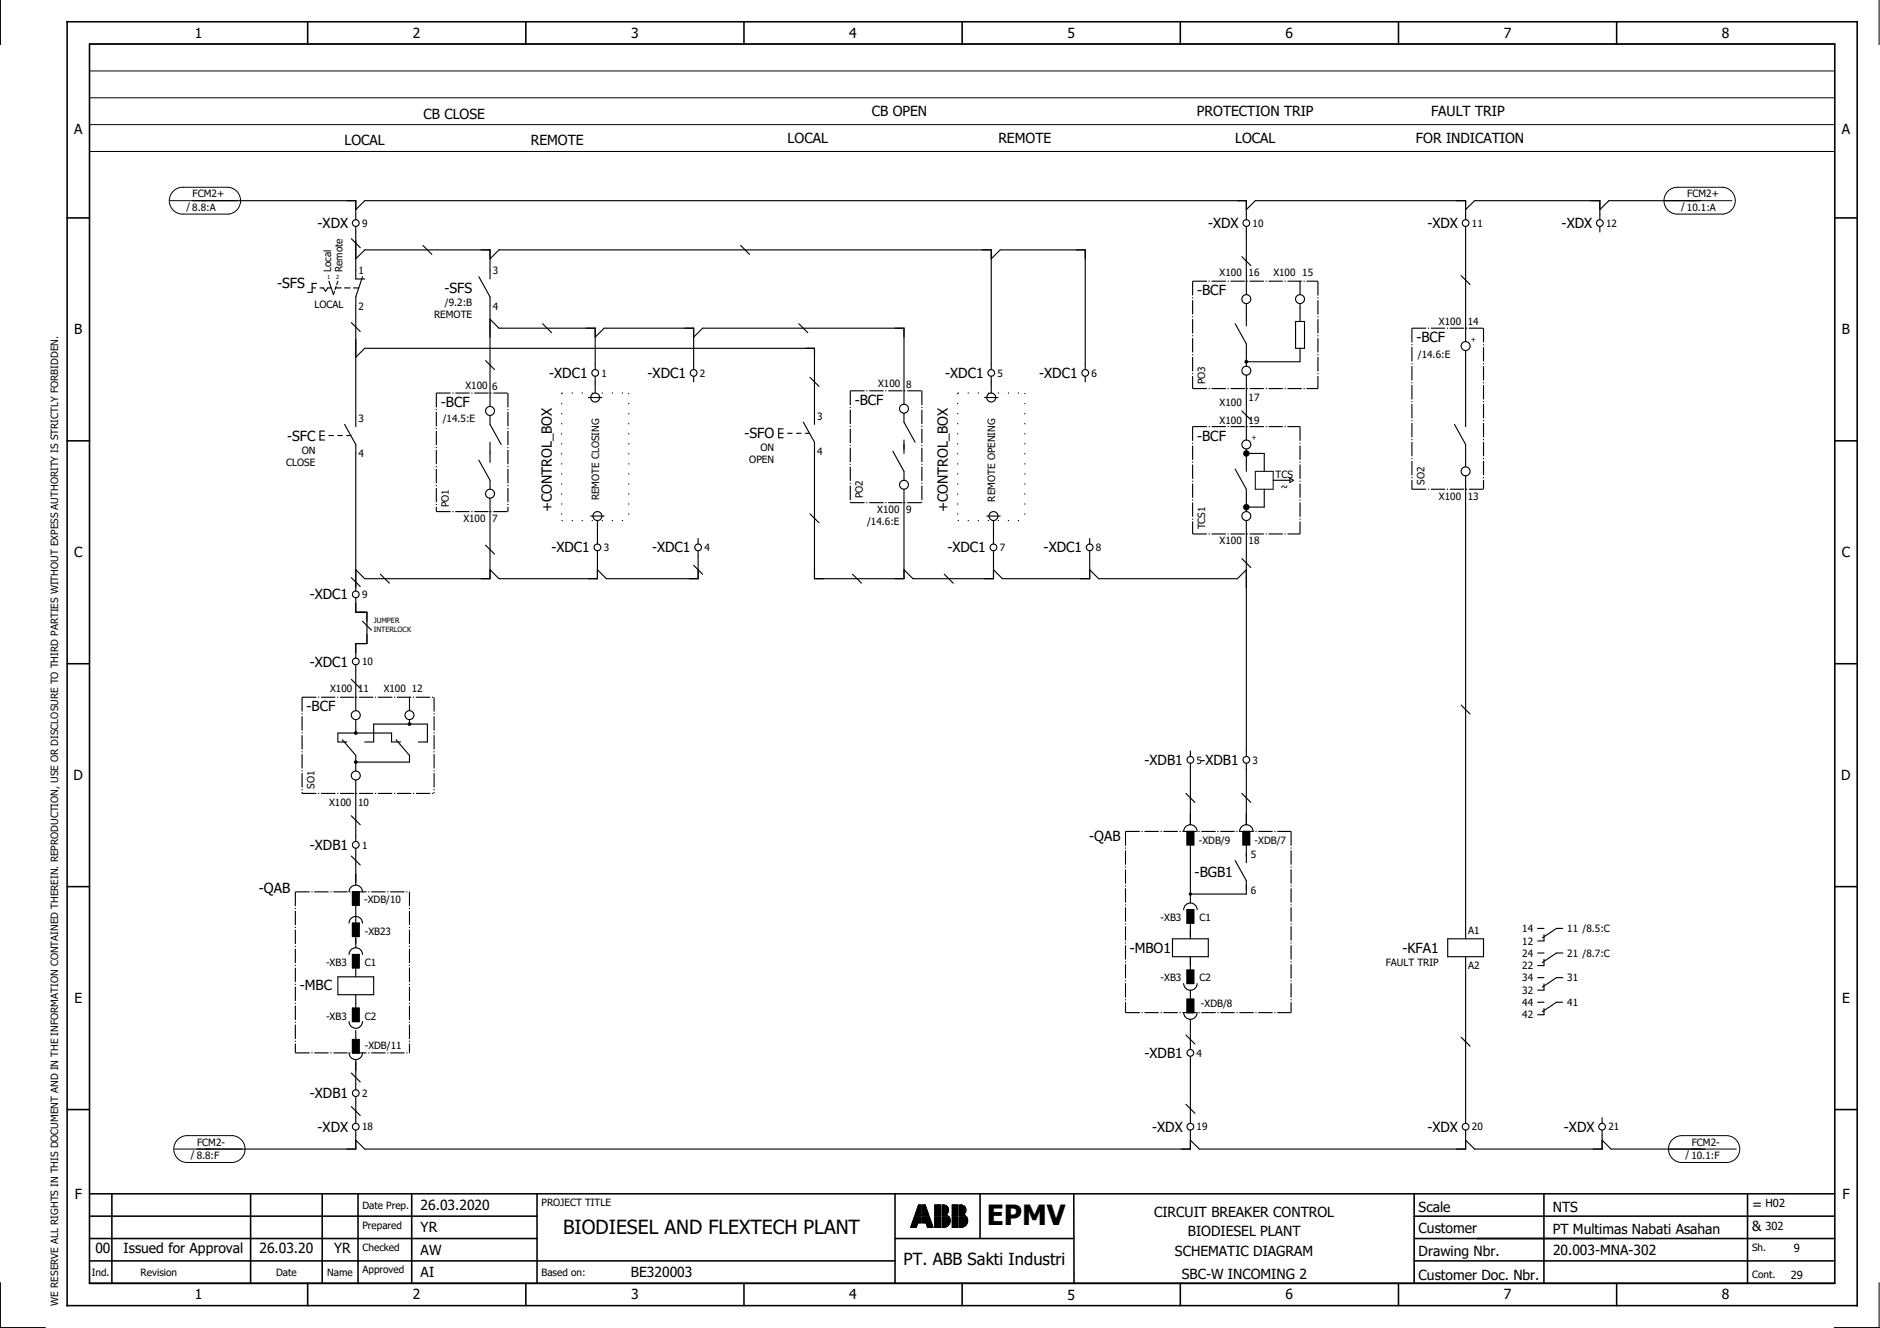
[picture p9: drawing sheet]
<svg xmlns="http://www.w3.org/2000/svg" width="297mm" height="210mm" viewBox="0 0 297 210" stroke-linecap="round" stroke-linejoin="round" font-family="sans-serif">
<g fill="none" stroke="#000" stroke-width=".25">
<path d="M10.6 3.4h282.8v203h-282.8zM14.1 7h275.8v195.8h-275.8zM48.6 3.4v3.6M83.1 3.4v3.6M117.6 3.4v3.6M152 3.4v3.6M186.5 3.4v3.6M221 3.4v3.6M255.4 3.4v3.6M10.6 34.4h3.5M289.9 34.4h3.5M10.6 69.7h3.5"/>
<path d="M289.9 69.7h3.5M10.6 104.9h3.5M289.9 104.9h3.5M10.6 140.1h3.5M289.9 140.1h3.5M10.6 175.4h3.5M289.9 175.4h3.5M14.1 195.8h70.7M14.1 188.7h275.8M14.1 192.2h70.7M14.1 199.3h127.3M17.7 188.7v14.1"/>
<path d="M39.6 188.7v14.1M50.9 188.7v14.1M56.6 188.7v14.1M65.1 188.7v14.1M84.8 188.7v14.1M141.4 195.8h28.3M141.4 188.7v14.2M154.8 188.7v7.1M169.7 188.7v14.2M223.4 195.8h66.5M223.4 188.7v14.1M223.4 192.2h66.5"/>
<path d="M223.4 199.3h66.5M243.9 188.7v14.1M276.1 188.7v14.2M14.1 202.9h275.8M48.6 202.8v3.6M83.1 202.8v3.6M117.6 202.8v3.6M152 202.8v3.6M186.5 202.8v3.6M221 202.8v3.6M255.4 202.8v3.6"/>
</g>
<g fill="none" stroke="#000" stroke-width=".16">
<path d="M.1 0v7M296.9 0v7M14.1 11.2h275.8M14.1 15.5h275.8M14.1 19.7h275.8M14.1 7h275.8M14.1 23.9h275.8M26.9 31.7h10.6M27.5 30.1l.9-.5h.6h7.1a2.13 2.13 0 0 1 1.9 2.1 2.13 2.13 0 0 1-1.9 2.1h-7.1a2.12 2.12 0 0 1-2.1-1.3 2.12 2.12 0 0 1 .6-2.4zM263 31.7h10.6M263.6 30.1l1-.5h.6h7a2.13 2.13 0 0 1 2 2.1 2.13 2.13 0 0 1-2 2.1h-7a2.12 2.12 0 0 1-2.1-1.3 2.12 2.12 0 0 1 .5-2.4zM198.3 74.5h2.9v2.8h-2.9z"/>
<path d="M27.6 181.6h10.6M28.2 180l.9-.5h.6h7.1a2.13 2.13 0 0 1 1.9 2.1 2.13 2.13 0 0 1-1.9 2.1h-7.1a2.12 2.12 0 0 1-2.1-1.3 2.12 2.12 0 0 1 .6-2.4zM143.9 193.9v.1M144 193.7v.3M144 193.6v.4M144.1 193.4v.6M144.1 193.3v.7M144.2 193.1v.9M144.3 193v1M144.3 192.8v1.2M144.4 192.6v1.4M144.4 192.5v1.5"/>
<path d="M144.5 192.3h1.1v1h-.6l-.2 .7h-.9zM144.5 192.3v1.7M144.6 192v.1M144.6 192.3v1.7M144.6 191.8v.3M144.7 191.7v.4M144.7 192.3v1.7M144.8 191.5v.6M144.8 192.3v1.7M144.8 191.4v.7M144.8 192.3v1.6M144.9 191.2v.9"/>
<path d="M144.9 192.3v1.4M144.9 191.1v1M144.9 192.3v1.3M145 190.9v1.2M145 192.3v1.1M145 190.7v1.4M145 192.3v1M145.1 190.6v1.5M145.1 192.3v1M145.1 190.5h.5v1.6h-1.1zM145.1 190.5v1.6M145.2 190.5v1.6"/>
<path d="M145.2 192.3v1M145.3 190.5v1.6M145.3 192.3v1M145.4 190.5v1.6M145.4 192.3v1M145.5 190.5v1.6M145.5 192.3v1M145.8 190.5h.4l.6 1.6h-1zM145.8 192.3h1l.6 1.7h-.9l-.2-.7h-.5zM145.8 190.5v1.6M145.8 192.3v1M145.9 190.5v1.6"/>
<path d="M145.9 192.3v1M146 190.5v1.6M146 192.3v1M146.1 190.5v1.6M146.1 192.3v1M146.2 190.5v1.6M146.2 192.3v1M146.2 190.6v1.5M146.3 190.8v1.3M146.3 192.3v1M146.4 190.9v1.2M146.4 192.3v1.2"/>
<path d="M146.4 191.1v1M146.4 192.3v1.3M146.5 191.2v.9M146.5 192.3v1.5M146.5 191.4v.7M146.5 192.3v1.6M146.6 191.6v.5M146.6 192.3v1.7M146.6 191.7v.4M146.7 191.9v.2M146.7 192.3v1.7M146.7 192v.1"/>
<path d="M146.8 192.3v1.7M146.8 192.4v1.6M146.9 192.5v1.5M147 192.7v1.3M147 192.8v1.2M147.1 193v1M147.1 193.1v.9M147.2 193.3v.7M147.2 193.5v.5M147.3 193.6v.4M147.3 193.8v.2M147.4 193.9v.1"/>
<path d="M147.7 190.5h.9v1.6h-.9zM147.7 192.3h.9v1.7h-.9zM147.7 190.5v1.6M147.7 192.3v1.7M147.8 190.5v1.6M147.8 192.3v1.7M147.9 190.5v1.6M147.9 192.3v1.7M148 190.5v1.6M148 192.3v1.7M148.1 190.5v1.6M148.1 192.3v1.7"/>
<path d="M148.2 190.5v1.6M148.2 192.3v1.7M148.3 190.5v1.6M148.3 192.3v1.7M148.4 190.5v1.6M148.4 192.3v1.7M148.5 190.5v1.6M148.5 192.3v1.7M148.6 190.5v1.6M148.6 192.3v1.7M148.8 190.5a.82 .82 0 0 1 1 .4 .82 .82 0 0 1-.3 1l.3 .2h-1zM148.9 190.5v1.6"/>
<path d="M148.9 192.3v1.7M149 190.5v1.6M149 192.3v1.7M149.1 190.5v1.6M149.1 192.3v1.7M149.2 190.5v1.6M149.2 192.3v1.7M149.3 190.5v1.6M149.3 192.3v1.7M149.4 190.5v1.6M149.4 192.3v1.6M149.5 190.6v1.5"/>
<path d="M149.5 192.3v1.6M149.6 190.6v1.3M149.6 192v.1M149.6 192.3v1.6M149.6 190.7v1.2M149.7 190.7v1.1M149.7 192v.1M149.7 192.3v1.5M149.7 190.8v.9M149.7 192.1h.1M149.8 190.9v.7M149.8 192.3v1.4"/>
<path d="M149.8 191v.5M149.9 192.3v1.3M150 192.3a1.06 1.06 0 0 1-.9 1.7M150 192.3h-1.2v1.7h.3M150 192.4v1.1M150.1 192.5v.9M150.1 192.7v.5M150.4 190.5h1v1.6h-1zM150.4 192.3h1v1.7h-1zM150.5 190.5v1.6M150.5 192.3v1.7M150.6 190.5v1.6"/>
<path d="M150.6 192.3v1.7M150.7 190.5v1.6M150.7 192.3v1.7M150.8 190.5v1.6M150.8 192.3v1.7M150.9 190.5v1.6M150.9 192.3v1.7M151 190.5v1.6M151 192.3v1.7M151.1 190.5v1.6M151.1 192.3v1.7M151.2 190.5v1.6"/>
<path d="M151.2 192.3v1.7M151.3 190.5v1.6M151.3 192.3v1.7M151.6 190.5a.82 .82 0 0 1 1 .4 .82 .82 0 0 1-.4 1l.3 .2h-.9zM151.7 190.5v1.6M151.7 192.3v1.7M151.8 190.5v1.6M151.8 192.3v1.7M151.9 190.5v1.6M151.9 192.3v1.7M152 190.5v1.6M152 192.3v1.7"/>
<path d="M152.1 190.5v1.6M152.1 192.3v1.7M152.2 190.5v1.6M152.2 192.3v1.6M152.3 190.6v1.5M152.3 192.3v1.6M152.3 190.6v1.3M152.3 192v.1M152.4 190.7v1.1M152.4 192v.1M152.4 192.3v1.6M152.4 192.3v1.5"/>
<path d="M152.5 190.8v.9M152.5 192.1h.1M152.5 192.3v1.5M152.5 190.9v.7M152.5 192.3v1.4M152.6 191v.5M152.6 192.3v1.4M152.7 192.3v1.3M152.7 192.3a1.06 1.06 0 0 1-.9 1.7M152.7 192.3h-1.1v1.7h.2M152.8 192.4v1.1M152.8 192.5v.9"/>
<path d="M152.9 192.7v.5M263.7 181.6h10.6M264.3 180l1-.5h.6h7a2.13 2.13 0 0 1 2 2.1 2.13 2.13 0 0 1-2 2.1h-7a2.12 2.12 0 0 1-2.1-1.3 2.12 2.12 0 0 1 .5-2.4zM.1 202.8v7h7M296.9 202.8v7h-7.1"/>
</g>
<g fill="none" stroke="#000" stroke-width=".18">
<path d="M30.4 31.7h25.8v3M55.5 37.7l1.4 1.4M56.2 35.8v8.3h1.4M56.2 33.1l1.4-1.4h139.3v3M66.8 38.8l1.4 1.4M117 38.8l1.4 1.4M196.9 33.1l1.4-1.4h33.3v3M196.9 35.8v10.8M231.6 33.1l1.4-1.4h19.8v3M231.6 35.8v18.2M252.8 35.8v.9M268.7 31.7h-14.5l-1.4 1.4"/>
<path d="M49.3 45.5h.5M50 44.8h-.7v1.4h-.7M50.6 45.5h.5l.3 .5 .4-.5h.5M52 44.4l.7 2.2 .2-.6M53 45.5h.9M53.1 45.2l-.2 .6M53.4 44.4l-.2 .6M54.4 45.5h.9M55.5 51l1.4 1.4M55.9 45.5h.8M56.2 40.9l1.4-1.4h19.8v4.6M56.2 56.5l1.4-1.4h71.1v12"/>
<path d="M57.3 43.7l-1.1 3.2v20.5M75.7 43.7l1.7 3.2v17.3M76.7 57l1.4 1.4M77.4 40.9l1.4-1.4h77.8v18.9M77.4 50.5l1.4 1.4h15.2v6.5M85.7 51.2l1.4 1.4M94 53.3l1.5-1.4h14.1v6.5M94 59.5v2.6M109.6 53.3l1.4-1.4h31.8v12M109.6 59.5v.9M126.2 51.2l1.4 1.4M128 59.7l1.4 1.4"/>
<path d="M156.6 40.9l1.4-1.4h13.5v18.9M156.6 59.5v2.6M171.5 59.5v.9M195.2 51.2l1.7 3.1v3.6M196.2 40.6l1.4 1.4M196.9 59.3v10.2M196.9 57.2h8.5M196.9 48v3.5M204.7 50.8h1.4v4.3h-1.4zM205.4 44.4v2.2M205.4 48v2.8M205.4 55.1v2.1"/>
<path d="M230.9 43.6l1.4 1.4M231.6 55.4v12M50.6 68.8h.7M51.3 68.1h-.7v1.4h.7M52 68.8h.7M53.4 68.8h.7M54.4 67.1l1.8 3.2v23.1M54.8 68.8h.6M75.7 72.7l1.7 3.2v1.4M77.4 65.7v1.4l1.8 3.2M77.4 69.9v3.2M77.4 78.7v12.8h-19.8l-1.4-1.4"/>
<path d="M93 62.8h2.1M123 68.5h.7M123.7 67.8h-.7v1.4h.7M124.4 68.5h.8M125.9 68.5h.7M126.9 66.7l1.8 3.2v21.6h14.1v-14.2M127.3 68.5h.6M141.1 71.3l1.7 3.2v1.4M142.8 65.3v1.4l1.8 3.2M142.8 69.5v2.2M155.6 62.8h2.1M195.2 74.1l1.7 3.2v3.6"/>
<path d="M196.2 65l1.4 1.4M196.9 71v3.5M196.9 71.7h2.8v2.8M199.7 77.3v2.9h-2.8M201.2 75.9h2.6M203.8 75.6l.5 .3-.5 .4zM229.8 67.1l1.8 3.2v1.4M231.6 71.7v2.1M231.6 75.2v73.2M55.5 91.3l1.4 1.4M56.2 94.5v2.3h1.8v4.9h-1.8v2.3M57.3 98.2l1.4 1.4"/>
<path d="M60.1 90.8l1.4 1.4M76.7 86.2l1.4 1.4M93.3 81.6h2.2M94.4 87v4.5h-15.6l-1.4-1.4M94.4 82.3v3.7M109.6 89.3l1.4 1.5M110.3 87v4.5h-14.5l-1.4-1.4M110.3 85.1v.9M128 81.2l1.4 1.4M134.7 90.8l1.4 1.4M149.2 90.8l1.4 1.4M155.9 81.6h2.1"/>
<path d="M157 87v4.5h-12.8l-1.4-1.4M157 82.3v3.7M172.2 87v4.5h-13.8l-1.4-1.4M172.2 90.1l1.4 1.4h21.9l1.4-1.4M172.2 85.1v.9M196.2 88.3l1.4 1.4M196.9 82.3v37.3M54.1 116.9l2.1 2.5v1.1M54.8 117.3h-1.4v-1.4h8.5v1.4h1.4M55.5 107.4l1.4 1.4M56.2 105.1v7.2M56.2 113.7v2.2"/>
<path d="M57.6 117.3h1.4v-2.9h8.5v2.9h-1.4M62.6 116.9l2.1 2.5v1.1h-8.5M64.7 110.2v2.1M64.7 113.7v.7M188.1 118.7v.9M230.9 111.4l1.4 1.5M55.5 128.9l1.4 1.5M55.5 135.3l1.4 1.4M56.2 120.5v1.4M56.2 123.3v9.7M56.2 134.1v5.8M187 131.4a1.06 1.06 0 0 1 1.1-1 1.06 1.06 0 0 1 1 1"/>
<path d="M187.4 125.4l1.4 1.4M187.6 131.4h1v2.1h-1zM188.1 120.6v9.8M188.1 133.5v9.2M195.2 136l1.7 3.2v2.1h-8.8M195.9 131.4a1.06 1.06 0 0 1 1-1 1.06 1.06 0 0 1 1.1 1M196.2 125.4l1.4 1.4M196.4 131.4h1v2.1h-1zM196.9 120.6v9.8M196.9 133.5v2.9M53.4 154.4h5.6v2.8h-5.6zM55.2 141a1.06 1.06 0 0 1 1-1.1 1.06 1.06 0 0 1 1.1 1.1"/>
<path d="M55.2 145.9a1.06 1.06 0 0 1 1-1 1.06 1.06 0 0 1 1.1 1M55.2 150.9a1.06 1.06 0 0 1 1-1.1 1.06 1.06 0 0 1 1.1 1.1M55.7 141h1v2.1h-1zM55.7 145.9h1v2.1h-1zM55.7 150.9h1v2.1h-1zM55.7 159.3h1v2.2h-1zM56.2 143.1v6.7M56.2 153v1.4M56.2 157.2v2.1M185.3 148.4h5.6v2.8h-5.6zM187 155.5a1.06 1.06 0 0 0 1.1 1 1.06 1.06 0 0 0 1-1M187 143.8a1.06 1.06 0 0 1 1.1-1.1 1.06 1.06 0 0 1 1 1.1"/>
<path d="M187.6 143.8h1v2.1h-1zM187.6 157.9h1v2.2h-1zM187.6 153.3h1v2.2h-1zM188.1 145.9v2.5M188.1 151.2v2.1M188.1 156.5v1.4M228.7 148.4h5.7v2.8h-5.7zM231.6 151.2v26.4M243 146.7h.9M243 150.6h.9M243 154.5h.9M243 158.4h.9"/>
<path d="M243.9 147.7v1h-.9M243.9 151.6v1h-.9M243.9 155.5v1h-.9M243.9 159.4v1h-.9M246.9 146.7h-1l-2.2 1.5M246.9 150.6h-1l-2.2 1.5M246.9 154.5h-1l-2.2 1.5M246.9 158.4h-1l-2.2 1.5M55.2 166.4a1.06 1.06 0 0 0 1 1.1 1.06 1.06 0 0 0 1.1-1.1M55.2 161.5a1.06 1.06 0 0 0 1 1 1.06 1.06 0 0 0 1.1-1M55.5 174.9l1.4 1.4M55.5 169.6l1.4 1.4"/>
<path d="M55.7 164.3h1v2.1h-1zM56.2 162.9v1.4M56.2 167.5v4.8M56.2 173.3v4.3M56.2 178.6v3h-25.1M187 160.1a1.06 1.06 0 0 0 1.1 1 1.06 1.06 0 0 0 1-1M187.4 174.5l1.4 1.5M187.4 163.6l1.4 1.4M188.1 178.6v3h-130.5l-1.4-1.4M188.1 161.1v4.8M188.1 166.9v10.7M230.9 163.9l1.4 1.5"/>
<path d="M231.6 178.6v3h-42.1l-1.4-1.4M253.1 178.6v3h-20.1l-1.4-1.4M253.1 176.7v.9M253.1 180.2l1.4 1.4h14.9"/>
<circle cx="56.2" cy="35.3" r=".53"/>
<circle cx="196.9" cy="35.3" r=".53"/>
<circle cx="231.6" cy="35.3" r=".53"/>
<circle cx="252.8" cy="35.3" r=".53"/>
<circle cx="94" cy="58.9" r=".53"/>
<circle cx="109.6" cy="58.9" r=".53"/>
<circle cx="156.6" cy="58.9" r=".53"/>
<circle cx="171.5" cy="58.9" r=".53"/>
<circle cx="196.9" cy="58.6" r=".71"/>
<circle cx="196.9" cy="47.3" r=".71"/>
<circle cx="205.4" cy="47.3" r=".71"/>
<circle cx="231.6" cy="54.7" r=".71"/>
<circle cx="77.4" cy="65" r=".71"/>
<circle cx="77.4" cy="78" r=".71"/>
<circle cx="94" cy="62.8" r=".71"/>
<circle cx="142.8" cy="64.6" r=".71"/>
<circle cx="142.8" cy="76.6" r=".71"/>
<circle cx="156.6" cy="62.8" r=".71"/>
<circle cx="196.9" cy="70.3" r=".71"/>
<circle cx="231.6" cy="74.5" r=".71"/>
<circle cx="56.2" cy="93.9" r=".53"/>
<circle cx="94.4" cy="86.5" r=".53"/>
<circle cx="94.4" cy="81.6" r=".71"/>
<circle cx="110.3" cy="86.5" r=".53"/>
<circle cx="157" cy="86.5" r=".53"/>
<circle cx="157" cy="81.6" r=".71"/>
<circle cx="172.2" cy="86.5" r=".53"/>
<circle cx="196.9" cy="81.6" r=".71"/>
<circle cx="56.2" cy="104.5" r=".53"/>
<circle cx="56.2" cy="113" r=".71"/>
<circle cx="64.7" cy="113" r=".71"/>
<circle cx="56.2" cy="133.5" r=".53"/>
<circle cx="56.2" cy="122.6" r=".71"/>
<circle cx="188.1" cy="120.1" r=".53"/>
<circle cx="196.9" cy="120.1" r=".53"/>
<circle cx="56.2" cy="172.8" r=".53"/>
<circle cx="56.2" cy="178.1" r=".53"/>
<circle cx="188.1" cy="178.1" r=".53"/>
<circle cx="188.1" cy="166.4" r=".53"/>
<circle cx="231.6" cy="178.1" r=".53"/>
<circle cx="253.1" cy="178.1" r=".53"/>
</g>
<g fill="none" stroke="#000" stroke-width=".18" stroke-dasharray="2.3 .3 .2 .3" stroke-linecap="butt">
<path d="M188.4 44.4h19.8M188.4 44.4v17M208.2 44.4v17M223.1 51.9h11.3M223.1 51.9v25.4M234.4 51.9v25.4M68.9 62.1h11.4M68.9 62.1v18.8M80.3 62.1v18.8M134.3 79.4h11.4M134.3 61.8h11.4M134.3 61.8v17.6"/>
<path d="M145.7 61.8v17.6M188.4 61.4h19.8M188.4 67.4h17M188.4 67.4v17M205.4 67.4v17M223.1 77.3h11.3M68.9 80.9h11.4M188.4 84.4h17M47.7 110.2h20.9M47.7 110.2v15.2M68.6 110.2v15.2M47.7 125.4h20.9"/>
<path d="M177.8 131.4h26.2M177.8 131.4v28.7M204 131.4v28.7M46.7 141h18M46.7 141v25.4M64.7 141v25.4M187.6 155.5h1M46.7 166.4h18M55.7 166.4h1M55.7 161.5h1M177.8 160.1h26.2M187.6 160.1h1"/>
</g>
<g fill="#000">
<circle cx="196.9" cy="57.2" r=".3"/>
<circle cx="196.9" cy="71.7" r=".51"/>
<circle cx="196.9" cy="80.2" r=".51"/>
<circle cx="56.2" cy="115.9" r=".3"/>
<circle cx="64.7" cy="114.4" r=".3"/>
<circle cx="56.2" cy="120.5" r=".3"/>
<circle cx="188.1" cy="141.3" r=".27"/>
</g>
<path d="M187.6 131.4h1v2.1h-1zM196.4 131.4h1v2.1h-1zM55.7 141h1v2.1h-1zM55.7 145.9h1v2.1h-1zM55.7 150.9h1v2.1h-1zM187.6 153.3h1v2.2h-1zM187.6 143.8h1v2.1h-1zM55.7 164.3h1v2.1h-1zM55.7 159.3h1v2.2h-1zM187.6 157.9h1v2.2h-1z" fill="#000" stroke="#000" stroke-width=".16"/>
<path d="M88.7 62.1h10.6M88.7 62.1v20.2M99.3 62.1v20.2M151.3 62.1h10.6M151.3 62.1v20.2M161.9 62.1v20.2M88.7 82.3h10.6M151.3 82.3h10.6" fill="none" stroke="#000" stroke-width=".18" stroke-dasharray=".2 1.4 .2 1.4" stroke-linecap="butt"/>
<text font-size="4.4" x="155.9" y="193.6">EPMV</text>
<text font-size="3.1" x="89" y="195.1">BIODIESEL AND FLEXTECH PLANT</text>
<text font-size="2.6" x="142.8" y="200">PT. ABB Sakti Industri</text>
<g font-size="2.2">
<text x="30.8" y="6">1</text>
<text x="65.2" y="6">2</text>
<text x="99.7" y="6">3</text>
<text x="134.2" y="6">4</text>
<text x="168.7" y="6">5</text>
<text x="203.1" y="6">6</text>
<text x="237.6" y="6">7</text>
<text x="272.1" y="6">8</text>
<text x="11.7" y="21.2">A</text>
<text x="54.4" y="23">LOCAL</text>
<text x="66.9" y="18.7">CB CLOSE</text>
<text x="83.9" y="23">REMOTE</text>
<text x="124.4" y="22.6">LOCAL</text>
<text x="137.7" y="18.4">CB OPEN</text>
<text x="157.7" y="22.6">REMOTE</text>
<text x="189.1" y="18.4">PROTECTION TRIP</text>
<text x="195.1" y="22.6">LOCAL</text>
<text x="223.7" y="22.6">FOR INDICATION</text>
<text x="226.1" y="18.4">FAULT TRIP</text>
<text x="291" y="21.2">A</text>
<text x="50.2" y="36.1">-XDX</text>
<text x="190.9" y="36.1">-XDX</text>
<text x="225.5" y="36.1">-XDX</text>
<text x="246.7" y="36.1">-XDX</text>
<text x="43.8" y="45.5">-SFS</text>
<text x="70.2" y="46.3">-SFS</text>
<text x="189.1" y="46.6">-BCF</text>
<text x="11.7" y="52.9">B</text>
<text x="291" y="52.9">B</text>
<text x="86.8" y="59.7">-XDC1</text>
<text x="102.3" y="59.7">-XDC1</text>
<text x="149.3" y="59.7">-XDC1</text>
<text x="164.2" y="59.7">-XDC1</text>
<text x="223.8" y="54.1">-BCF</text>
<text x="69.6" y="64.3">-BCF</text>
<text x="135.1" y="64">-BCF</text>
<text x="45.4" y="69.6">-SFC</text>
<text x="117.6" y="69.3">-SFO</text>
<text x="189.1" y="69.6">-BCF</text>
<text x="87.2" y="81" transform="rotate(-90 87.2 81)">+CONTROL_BOX</text>
<text x="149.8" y="81" transform="rotate(-90 149.8 81)">+CONTROL_BOX</text>
<text x="11.7" y="88.1">C</text>
<text x="87.1" y="87.3">-XDC1</text>
<text x="103" y="87.3">-XDC1</text>
<text x="149.7" y="87.3">-XDC1</text>
<text x="164.9" y="87.3">-XDC1</text>
<text x="291" y="88.1">C</text>
<text x="48.9" y="94.7">-XDC1</text>
<text x="48.9" y="105.3">-XDC1</text>
<text x="48.4" y="112.4">-BCF</text>
<text x="11.6" y="123.3">D</text>
<text x="180.8" y="120.9">-XDB1</text>
<text x="189.7" y="120.9">-XDB1</text>
<text x="290.9" y="123.3">D</text>
<text x="49" y="134.3">-XDB1</text>
<text x="172.1" y="133">-QAB</text>
<text x="40.9" y="141.2">-QAB</text>
<text x="188.8" y="138.6">-BGB1</text>
<text x="178.5" y="150.6">-MBO1</text>
<text x="221.6" y="150.6">-KFA1</text>
<text x="11.8" y="158.6">E</text>
<text x="47.4" y="156.6">-MBC</text>
<text x="291.1" y="158.6">E</text>
<text x="180.8" y="167.2">-XDB1</text>
<text x="49" y="173.6">-XDB1</text>
<text x="50.2" y="178.9">-XDX</text>
<text x="182" y="178.9">-XDX</text>
<text x="225.5" y="178.9">-XDX</text>
<text x="247.1" y="178.9">-XDX</text>
<text x="11.8" y="189.5">F</text>
<text x="66.5" y="191.2">26.03.2020</text>
<text x="224.1" y="191.5">Scale</text>
<text x="245.4" y="191.5">NTS</text>
<text x="276.8" y="191.1">=</text>
<text x="291.1" y="189.5">F</text>
<text x="15.1" y="198">00</text>
<text x="19.5" y="198">Issued for Approval</text>
<text x="41" y="198">26.03.20</text>
<text x="52.8" y="198">YR</text>
<text x="66.5" y="194.8">YR</text>
<text x="182.3" y="192.3">CIRCUIT BREAKER CONTROL</text>
<text x="187.7" y="195.4">BIODIESEL PLANT</text>
<text x="224.1" y="194.9">Customer</text>
<text x="245.4" y="195">PT Multimas Nabati Asahan</text>
<text x="276.8" y="194.6">&amp;</text>
<text x="66.5" y="198.3">AW</text>
<text x="66.5" y="201.8">AI</text>
<text x="99.7" y="201.8">BE320003</text>
<text x="185.6" y="198.6">SCHEMATIC DIAGRAM</text>
<text x="186.7" y="202.1">SBC-W INCOMING 2</text>
<text x="224.1" y="198.6">Drawing Nbr.</text>
<text x="224.1" y="202.3">Customer Doc. Nbr.</text>
<text x="245.4" y="198.3">20.003-MNA-302</text>
<text x="30.8" y="205.4">1</text>
<text x="65.2" y="205.4">2</text>
<text x="99.7" y="205.4">3</text>
<text x="134.2" y="205.4">4</text>
<text x="168.7" y="205.4">5</text>
<text x="203.1" y="205.4">6</text>
<text x="237.6" y="205.4">7</text>
<text x="272.1" y="205.4">8</text>
</g>
<g font-size="1.8">
<text x="278.9" y="190.8">H02</text>
<text x="278.9" y="194.3">302</text>
<text x="283.4" y="197.9">9</text>
<text x="282.9" y="202.1">29</text>
</g>
<g font-size="1.6">
<text x="29.5" y="33.2">/ 8.8:A</text>
<text x="30.4" y="31.2">FCM2+</text>
<text x="57.2" y="35.8">9</text>
<text x="197.9" y="35.8">10</text>
<text x="232.6" y="35.8">11</text>
<text x="253.8" y="35.8">12</text>
<text x="265.6" y="33.2">/ 10.1:A</text>
<text x="266.6" y="31.2">FCM2+</text>
<text x="52.4" y="43" transform="rotate(-90 52.4 43)">Local</text>
<text x="54.1" y="43" transform="rotate(-90 54.1 43)">Remote</text>
<text x="56.6" y="43.3">1</text>
<text x="77.8" y="43.3">3</text>
<text x="192.7" y="43.6">X100</text>
<text x="197.3" y="43.6">16</text>
<text x="201.2" y="43.6">X100</text>
<text x="205.8" y="43.6">15</text>
<text x="49.7" y="48.7">LOCAL</text>
<text x="56.6" y="48.9">2</text>
<text x="68.6" y="50.3">REMOTE</text>
<text x="70.3" y="48.4">/9.2:B</text>
<text x="77.8" y="48.9">4</text>
<text x="227.4" y="51.4">X100</text>
<text x="231.9" y="51.4">14</text>
<text x="95" y="59.5">1</text>
<text x="110.6" y="59.5">2</text>
<text x="157.6" y="59.5">5</text>
<text x="172.5" y="59.5">6</text>
<text x="224" y="56.6">/14.6:E</text>
<text x="73.6" y="61.5">X100</text>
<text x="77.8" y="61.6">6</text>
<text x="138.7" y="61.1">X100</text>
<text x="143.2" y="61.3">8</text>
<text x="190.4" y="60.7" transform="rotate(-90 190.4 60.7)">PO3</text>
<text x="192.7" y="64.2">X100</text>
<text x="197.3" y="63.4">17</text>
<text x="47.7" y="71.7">ON</text>
<text x="56.6" y="66.7">3</text>
<text x="70" y="66.6">/14.5:E</text>
<text x="120.1" y="71.3">ON</text>
<text x="129.1" y="66.3">3</text>
<text x="129.1" y="71.9">4</text>
<text x="192.7" y="66.9">X100</text>
<text x="197.3" y="66.9">19</text>
<text x="45.2" y="73.6">CLOSE</text>
<text x="56.6" y="72.3">4</text>
<text x="118.4" y="73.3">OPEN</text>
<text x="201.6" y="75.5">TCS</text>
<text x="202.4" y="77.4">~</text>
<text x="225.1" y="76.6" transform="rotate(-90 225.1 76.6)">SO2</text>
<text x="70.9" y="80.2" transform="rotate(-90 70.9 80.2)">PO1</text>
<text x="73.2" y="82.5">X100</text>
<text x="77.8" y="82.5">7</text>
<text x="94.7" y="79.1" transform="rotate(-90 94.7 79.1)">REMOTE CLOSING</text>
<text x="136.3" y="78.7" transform="rotate(-90 136.3 78.7)">PO2</text>
<text x="137" y="83">/14.6:E</text>
<text x="138.6" y="81.1">X100</text>
<text x="143.2" y="81.1">9</text>
<text x="157.3" y="79.3" transform="rotate(-90 157.3 79.3)">REMOTE OPENING</text>
<text x="190.4" y="83.7" transform="rotate(-90 190.4 83.7)">TCS1</text>
<text x="227.4" y="79">X100</text>
<text x="231.9" y="79">13</text>
<text x="95.4" y="87.1">3</text>
<text x="111.3" y="87.1">4</text>
<text x="158" y="87.1">7</text>
<text x="173.2" y="87.1">8</text>
<text x="192.7" y="86">X100</text>
<text x="197.3" y="86">18</text>
<text x="57.2" y="94.5">9</text>
<text x="57.2" y="105.1">10</text>
<text x="52.2" y="109.4">X100</text>
<text x="56.6" y="109.4">11</text>
<text x="60.6" y="109.3">X100</text>
<text x="65.1" y="109.4">12</text>
<text x="49.7" y="124.7" transform="rotate(-90 49.7 124.7)">SO1</text>
<text x="189.1" y="120.7">5</text>
<text x="197.9" y="120.7">3</text>
<text x="52" y="127.4">X100</text>
<text x="56.6" y="127.4">10</text>
<text x="57.2" y="134.1">1</text>
<text x="189.4" y="133.4">-XDB/9</text>
<text x="197.6" y="135.7">5</text>
<text x="198.2" y="133.4">-XDB/7</text>
<text x="57.5" y="142.7">-XDB/10</text>
<text x="197.6" y="141.3">6</text>
<text x="57.6" y="147.7">-XB23</text>
<text x="183.4" y="145.6">-XB3</text>
<text x="189.5" y="145.6">C1</text>
<text x="232" y="147.6">A1</text>
<text x="240.5" y="149.3">12</text>
<text x="240.5" y="147.3">14</text>
<text x="247.6" y="147.3">11 /8.5:C</text>
<text x="51.5" y="152.7">-XB3</text>
<text x="57.6" y="152.7">C1</text>
<text x="183.4" y="155.1">-XB3</text>
<text x="189.5" y="155.1">C2</text>
<text x="218.9" y="152.7">FAULT TRIP</text>
<text x="232" y="153.2">A2</text>
<text x="240.5" y="153.2">22</text>
<text x="240.5" y="151.2">24</text>
<text x="240.5" y="155.1">34</text>
<text x="247.6" y="151.2">21 /8.7:C</text>
<text x="247.6" y="155.1">31</text>
<text x="51.5" y="161.1">-XB3</text>
<text x="57.6" y="161.1">C2</text>
<text x="189.7" y="159.1">-XDB/8</text>
<text x="240.5" y="157.1">32</text>
<text x="240.5" y="161">42</text>
<text x="240.5" y="159">44</text>
<text x="247.6" y="159">41</text>
<text x="57.6" y="165.8">-XDB/11</text>
<text x="189.1" y="167">4</text>
<text x="57.2" y="173.4">2</text>
<text x="57.2" y="178.7">18</text>
<text x="189.1" y="178.7">19</text>
<text x="232.6" y="178.7">20</text>
<text x="254.1" y="178.7">21</text>
<text x="30.2" y="183.1">/ 8.8:F</text>
<text x="31.1" y="181.1">FCM2-</text>
<text x="266.3" y="183.1">/ 10.1:F</text>
<text x="267.3" y="181.1">FCM2-</text>
<text x="57.3" y="191">Date Prep.</text>
<text x="85.6" y="190.6">PROJECT TITLE</text>
<text x="57.3" y="194.2">Prepared</text>
<text x="57.3" y="197.8">Checked</text>
<text x="276.8" y="197.7">Sh.</text>
<text x="14.5" y="201.6">Ind.</text>
<text x="22.2" y="201.6">Revision</text>
<text x="43.6" y="201.6">Date</text>
<text x="51.7" y="201.6">Name</text>
<text x="57.3" y="201.3">Approved</text>
<text x="85.6" y="201.6">Based on:</text>
<text x="276.8" y="201.9">Cont.</text>
<text x="9.2" y="206.4" transform="rotate(-90 9.2 206.4)">WE RESERVE ALL RIGHTS IN THIS DOCUMENT AND IN THE INFORMATION CONTAINED THEREIN. REPRODUCTION, USE OR DISCLOSURE TO THIRD PARTIES WITHOUT EXPESS AUTHORITY IS STRICTLY FORBIDDEN.</text>
</g>
<g font-size="1.1">
<text x="232.4" y="54">+</text>
<text x="197.7" y="69.5">+</text>
<text x="59" y="98.5">JUMPER</text>
<text x="59" y="99.9">INTERLOCK</text>
</g>
<g font-size=".9">
<text x="51.7" y="44.1">1</text>
<text x="53.1" y="44.1">2</text>
</g>
</svg>
